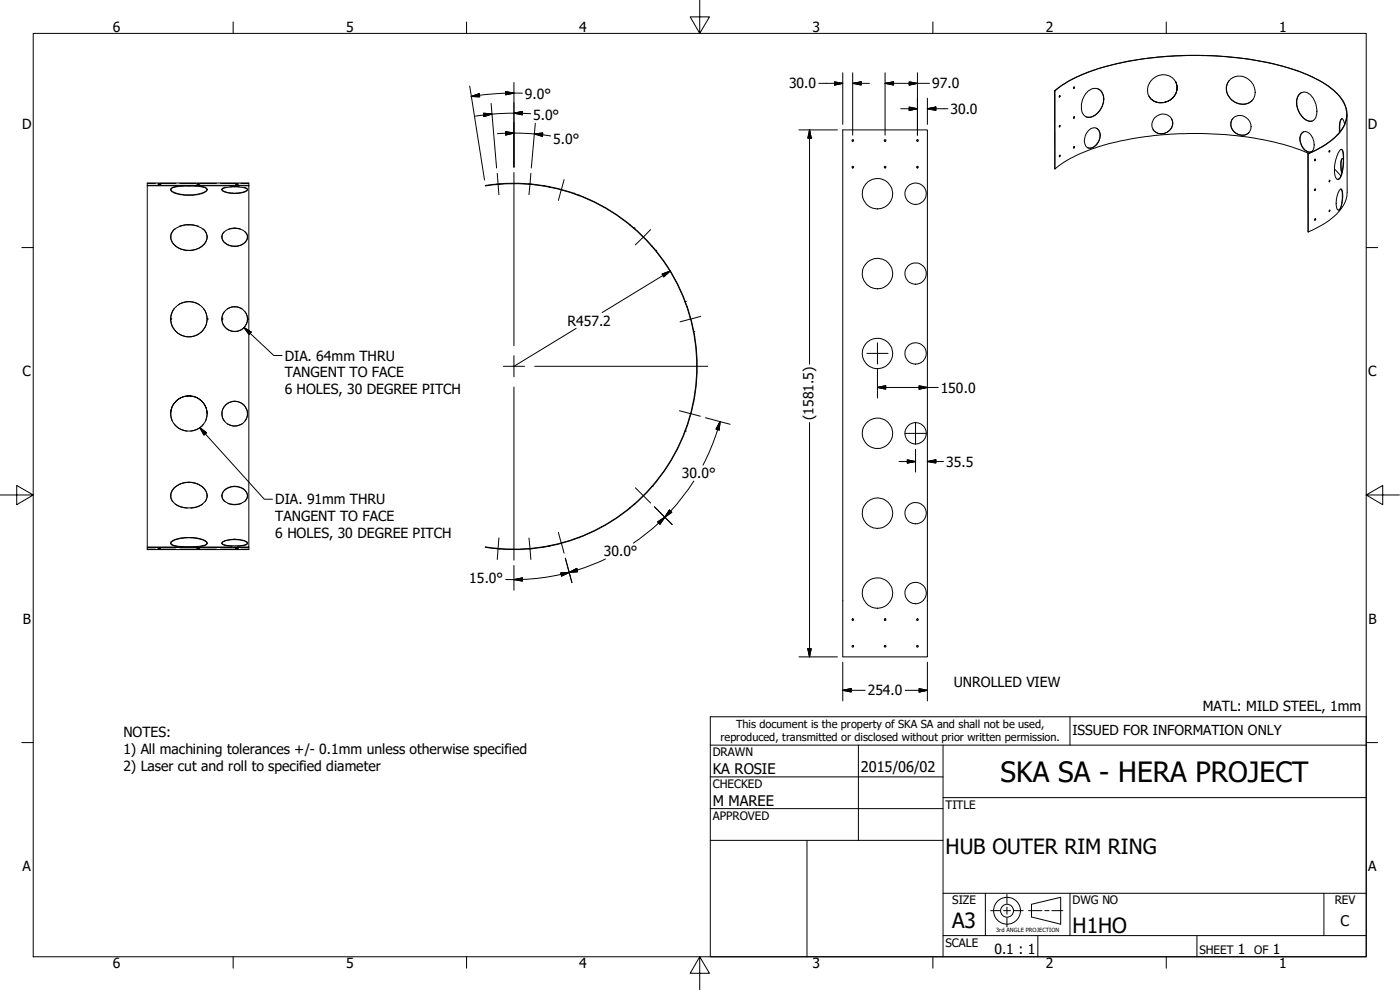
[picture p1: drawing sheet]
<svg xmlns="http://www.w3.org/2000/svg" width="420mm" height="297mm" viewBox="0 0 420 297" stroke-linecap="round" stroke-linejoin="round" font-family="sans-serif">
<!-- layer: Visible (ANSI) -->
<g fill="none" stroke="#000" stroke-width=".3">
<path d="M252.9 39h25.4v158.1h-25.4zM316.5 27.2a45.3 45.3 0 0 1 18.6-8.1 108.3 108.3 0 0 1 52 1.4 31.6 31.6 0 0 1 15 8.5 8 8 0 0 1-1 11.8l-.5 .5a27 27 0 0 1-8 4.9M316.5 27.2l.1 .1M316.5 27.2l.1 23.5M316.6 27.3a42.5 42.5 0 0 1 18.5-8.1 107.2 107.2 0 0 1 52.9 1.6 30.9 30.9 0 0 1 14.1 8.2 7.9 7.9 0 0 1-.7 11.3 25.2 25.2 0 0 1-8.9 5.9M316.6 27.3v23.4M317.9 37.7h.2l-.1 .4zM317.9 28.8h.2l-.1 .3zM318 37.6l-.1 .5M318 28.7l-.1 .4M322.3 35l-.1 .5M322.3 26.1l-.1 .4"/>
<path d="M326.5 27.4a2.78 2.78 0 0 1 3.2-.7 2.78 2.78 0 0 1 1.6 3 5.4 5.4 0 0 1-4.8 5.5 3.1 3.1 0 0 1-2-3.7 6.5 6.5 0 0 1 2-4.1zM326.6 39.2a1.98 1.98 0 0 1 2.5-.7 1.98 1.98 0 0 1 1.1 2.4 3.6 3.6 0 0 1-3.6 3.5 3.1 3.1 0 0 1-.5-4.5zM329 38.5a3.2 3.2 0 0 1-.1 5 2.26 2.26 0 0 1-2.4 .9M329.5 26.7a4 4 0 0 1 1 5.8 4.2 4.2 0 0 1-4.6 2.5M346.6 35.3a2.94 2.94 0 0 1 4.1-.5 2.94 2.94 0 0 1 .5 4.1 3 3 0 0 1-3.2 1.2 3 3 0 0 1-2.3-2.6l.1-.9zM351.6 35.7a3.2 3.2 0 0 1-1.4 4 3.2 3.2 0 0 1-4.2-.9M352.8 24.5a4.6 4.6 0 0 1-2.2 5.9 4.6 4.6 0 0 1-6-1.9 4.6 4.6 0 0 1 2.5-5.6 4.6 4.6 0 0 1 5.8 1.9 4.6 4.6 0 0 1-2.1 5.4 4.6 4.6 0 0 1-5.8-1l-.1-.3M368.9 24.2a4.6 4.6 0 0 0 4 7 3.8 3.8 0 0 0 3-1.2M369.2 23.9a4.6 4.6 0 0 1 6 .3 4.6 4.6 0 0 1 .5 6 4.7 4.7 0 0 1-5.6 .1 4.7 4.7 0 0 1-1.7-5.4zM370 35.6a3.2 3.2 0 0 0 .7 4.2 3.2 3.2 0 0 0 4.2-.1M370.3 35.3a3.2 3.2 0 0 1 4.2 .4 3.2 3.2 0 0 1 .1 4.3 3.2 3.2 0 0 1-4.3-.4 3.2 3.2 0 0 1 0-4.3zM390 28.2a2.67 2.67 0 0 1 4.1 1.2l.2 .4a5.5 5.5 0 0 1 0 6.2 2.82 2.82 0 0 1-3.8-1.4 5.3 5.3 0 0 1-.5-6.4z"/>
<path d="M390.8 27.7a3.8 3.8 0 0 0-1.2 5.2l.5 1.1a3.9 3.9 0 0 0 3.7 2.3M391.3 39.5a3.1 3.1 0 0 0-.4 4.6l.9 1 1 .5h.6M402.8 35.6l-.7 1.3v2.7M403.5 37.3l-.2-.9a.57 .57 0 0 0-.6-.8 .57 .57 0 0 0-.5 .8l-.2 1.4v1.9M404.2 34.3l.1 23.4a11.2 11.2 0 0 1-5.5 8.5l-2.1 1.3-4.1 2.1M44.2 55.7h30.5v108.4h-30.5M44.2 55.6h30.5M47.5 55.2h.6zM51.2 56.9l.3 .4 .9 .5 3 .7h2.6l2.5-.5a2.35 2.35 0 0 0 1.7-1.1M51.3 56.7l.7-.5 2.1-.3 4.2-.1 1.6 .2a2.18 2.18 0 0 1 2.3 .9v.1a5.9 5.9 0 0 1-4.7 1.6h-1.9l-1.9-.3a2.39 2.39 0 0 1-2.5-1.5zM59.2 55.2h.6zM66.6 56.9a6.2 6.2 0 0 0 5.3 .9l1.6-.3 .8-.6"/>
<path d="M66.7 56.6a10.7 10.7 0 0 1 7.5 .2l.1 .1a6.3 6.3 0 0 1-5.3 1.1l-1.5-.4a.7 .7 0 0 1-.7-.2 .7 .7 0 0 1-.1-.8zM70.8 55.2h.6zM74.7 55.7v-.8h-30.5v110h30.5v-.8M145.7 55.6v.2a54.8 54.8 0 0 1 63.4 54.1 54.8 54.8 0 0 1-63.4 54.2M145.7 55.7a55 55 0 0 1 63.5 54.2 55 55 0 0 1-63.5 54.3M318 46.6l-.1 .4M318 46.6l.1 .3-.2 .1zM322.4 43.9l-.2 .5M390.5 40.2a1.8 1.8 0 0 1 1.8-.7 1.8 1.8 0 0 1 1.3 1.4 3.9 3.9 0 0 1 .1 4.6 2.71 2.71 0 0 1-3.3-2.3l-.2-.6a3 3 0 0 1 .3-2.4zM392.5 46.2h.1M392.5 46.2l.1 23.4M392.6 46.2v23.4"/>
<path d="M392.8 46a90.2 90.2 0 0 0-37.3-5.9 85.8 85.8 0 0 0-31.7 6.2l-4 2.1-3.2 2.3M394.5 56.8l.3-.1v.2l-.2 .3zM394.7 47.7l-.2 .5M394.7 56.7l-.2 .4M399 54.1l-.1 .4M399 54.1v.5zM399 45.1l-.1 .5M399 45.1l.1 .3-.2 .2zM400.5 50.7l1.9 2.1M402.1 56.9a.46 .46 0 0 1 .6-.1 .46 .46 0 0 1 .1 .7l.2 .7a7.9 7.9 0 0 1-1.1 4.8h-.3a4.3 4.3 0 0 1-.3-4.1zM402.1 45.1a.55 .55 0 0 1 .7-.2 .55 .55 0 0 1 .3 .7l.1 3.5-.5 3.3a1.32 1.32 0 0 1-1.4 1.4 6.4 6.4 0 0 1-.5-5.6l.7-2.1zM402.4 56.7a7.6 7.6 0 0 1 .1 5l-.5 1.2-.4 .1"/>
<path d="M402.5 44.8a3.1 3.1 0 0 1 .7 2.6l-.2 2.8-.3 1.9a2.03 2.03 0 0 1-1.3 1.7M402.9 47.5l-.4 1.4 .2 3M403.2 47.8l-.2-.3a1.86 1.86 0 0 0-.6 2.2l.3 2.4M51.2 71.1a5.1 5.1 0 0 0 6.3 3.9 4.8 4.8 0 0 0 4.7-3.9M52.1 69a7.4 7.4 0 0 1 9.4 .3 3.5 3.5 0 0 1-2.2 5.4 6 6 0 0 1-8-2.8 2.92 2.92 0 0 1 .8-2.9zM66.6 71.1a3.9 3.9 0 0 0 5.7 2.4 3 3 0 0 0 2-2.4M67.2 69.6a4.7 4.7 0 0 1 6.9 .7 2.92 2.92 0 0 1-2.9 3.6 3.9 3.9 0 0 1-4.6-2.5l.1-1.1zM394.7 65.6l-.1 .5M399 63l-.1 .5M399 63l.1 .4-.2 .1zM51.2 95.7a5.5 5.5 0 0 0 5.5 5.3 5.5 5.5 0 0 0 5.5-5.3M52.6 92.2a5.4 5.4 0 0 1 7.1-.8 5.4 5.4 0 0 1 1.8 6.8 5.4 5.4 0 0 1-7.6 2.1 5.4 5.4 0 0 1-1.6-7.7z"/>
<path d="M66.6 95.7a3.8 3.8 0 0 0 3.9 3.7 3.8 3.8 0 0 0 3.8-3.7M51.2 124.1a5.4 5.4 0 0 1 7.5-4.9 5.4 5.4 0 0 1 1.7 8.8 5.4 5.4 0 0 1-7.1 .2 5.4 5.4 0 0 1-1.2-7.1 5.5 5.5 0 0 1 6.1-2.1 5.5 5.5 0 0 1 4 5.1M66.6 124.1a3.8 3.8 0 0 1 3.9-3.7 3.8 3.8 0 0 1 3.8 3.7M51.2 148.8a5.2 5.2 0 0 1 6-4 4.9 4.9 0 0 1 5 4M52.1 146.5a6.3 6.3 0 0 1 9.8 1.1 3.5 3.5 0 0 1-2.8 4.5 6.9 6.9 0 0 1-7.5-1.9 3.1 3.1 0 0 1 .5-3.7zM66.6 148.8a3.9 3.9 0 0 1 5.7-2.4 3 3 0 0 1 2 2.4M67.5 146.9a4.4 4.4 0 0 1 6.7 1.3 2.96 2.96 0 0 1-3.4 3.1 3.7 3.7 0 0 1-4.2-2.3 2.24 2.24 0 0 1 .9-2.1zM44.2 164.3h30.5M47.5 164.7h.6zM51.2 163l.3-.5 .9-.5 3-.6h2.6l2.5 .5a2.35 2.35 0 0 1 1.7 1.1M51.3 162.6l.8-.6 1.3-.4 2-.3h2.6l2.2 .4a1.91 1.91 0 0 1 1.9 1.4l-.6 .5-2.4 .4-5.9-.1a2.26 2.26 0 0 1-2-.9zM59.2 164.7h.6z"/>
<path d="M66.6 163a5.6 5.6 0 0 1 4.9-1l1.8 .3 1 .7M66.7 162.6a8.3 8.3 0 0 1 7.5 .1 .86 .86 0 0 1-1 .9 11.6 11.6 0 0 1-6.5-.5zM70.8 164.7h.6zM145.7 164.1v.2M278.3 180.2v.1"/>
<circle cx="322.3" cy="35.3" r=".19"/>
<circle cx="322.3" cy="26.4" r=".19"/>
<circle cx="255.9" cy="50.2" r=".26"/>
<circle cx="256" cy="42.2" r=".25"/>
<circle cx="263.3" cy="58.1" r="4.6"/>
<circle cx="265.6" cy="42.1" r=".26"/>
<circle cx="265.7" cy="50.2" r=".26"/>
<circle cx="274.8" cy="58.1" r="3.2"/>
<circle cx="275.3" cy="50.2" r=".24"/>
<circle cx="275.3" cy="42.1" r=".26"/>
<circle cx="322.3" cy="44.2" r=".22"/>
<circle cx="394.6" cy="48" r=".2"/>
<circle cx="394.7" cy="65.9" r=".21"/>
<circle cx="70.4" cy="95.8" r="3.8"/>
<circle cx="263.3" cy="82.1" r="4.6"/>
<circle cx="274.8" cy="82.1" r="3.2"/>
<circle cx="263.3" cy="106" r="4.6"/>
<circle cx="274.8" cy="106.1" r="3.2"/>
<circle cx="70.4" cy="124.1" r="3.8"/>
<circle cx="263.3" cy="130" r="4.6"/>
<circle cx="274.8" cy="130" r="3.2"/>
<circle cx="263.3" cy="154" r="4.6"/>
<circle cx="274.8" cy="154" r="3.2"/>
<circle cx="263.3" cy="177.9" r="4.6"/>
<circle cx="274.8" cy="177.9" r="3.2"/>
<circle cx="255.9" cy="193.9" r=".25"/>
<circle cx="255.9" cy="185.9" r=".26"/>
<circle cx="265.6" cy="193.9" r=".25"/>
<circle cx="265.7" cy="185.9" r=".26"/>
<circle cx="275.3" cy="193.9" r=".26"/>
<circle cx="275.3" cy="185.9" r=".24"/>
</g>
<!-- layer: Hidden (ANSI) -->
<g fill="none" stroke="#000" stroke-width=".3">
<path d="M44.2 55h2.5M47.5 55.2h.1M47.5 55.2v.1M47.6 55.3h.4M47.6 55.2h.4M47.6 55.1h.4M47.9 55h4.9M48.1 55.2h.1M48.1 55.2v.1M51.2 56.8v.1M53.2 55.9h-.1a1.87 1.87 0 0 0-1.9 1M54 55h4.9"/>
<path d="M54.4 55.7h4.7M59.2 55.2h.1M59.2 55.2v.1M59.2 55.3h.4M59.2 55.2h.4M59.2 55.1h.4M59.8 55.2h.1M59.8 55.2v.1M60.1 55h4.9M60.2 55.9a2.05 2.05 0 0 1 2 1M62.2 56.8v.1M66.2 55h4.9"/>
<path d="M66.6 56.8v.1M67.7 56.2h-.1a.91 .91 0 0 0-1 .7M69 56h2.8M70.8 55.2h.1M70.8 55.2v.1M70.9 55.3h.4M70.9 55.2h.4M70.9 55.1h.4M71.4 55.2h.1M71.4 55.2v.1M72.3 55h2.4M73.2 56.2l1 .4 .1 .3"/>
<path d="M74.3 56.8v.1M149.2 55.2v.1M149.8 55.2h.1M149.8 55.1v.1M158.7 55.2h.1M158.7 55.1v.1M159.4 55.2l-.1 .1M163.1 55.7h.1M163.1 55.7v.1M164.7 56.1h.1M164.7 55.9v.1M172.1 58h.1"/>
<path d="M172.1 58v.1M173.7 58.6h.1M173.7 58.5h.1M52.6 68.6l-1.2 1.4-.2 1M53.8 67.9a8.3 8.3 0 0 1 5.8 0M60.8 68.6l1 1 .4 1.4M67.2 69.6l-.5 .7-.1 .7M68.7 68.7l1.3-.3 2.1 .3M73.6 69.6l.5 .7 .2 .7M189.1 67.4l-.1 .1M190.2 68.5h.1M190.3 68.4h.1"/>
<path d="M195.8 73.8l-.1 .2M196.7 75.2h.1M196.8 75.1h.1M51.2 95.7h.1M52.3 92.6l-.9 1.6-.2 1.5M53.5 91.4a5.8 5.8 0 0 1 6.4 0M61.1 92.6l.7 1.4 .4 1.7M62.2 95.7h.1M66.6 95.7h.1M67.4 93.5l-.5 .8-.3 1.4M68.2 92.7l.1-.1a3.9 3.9 0 0 1 4.3 .1M73.5 93.5l.7 1.5 .1 .7"/>
<path d="M74.3 95.7h.1M205.5 90.5h.1M205.7 90.5h.1M206.2 92l-.1 .1M208.1 99.5h.1M208.2 99.4h.1M208.4 118.8h.1M208.5 101l-.1 .1M51.2 124.1l.5 2.2M51.2 124.1h.1M52.3 127.2a5 5 0 0 0 3.8 2.1M61.1 127.2a5.4 5.4 0 0 1-3.8 2.1"/>
<path d="M62.2 124.1l-.5 2.2M62.2 124.1h.1M66.6 124.1l.3 1.5 .5 .8M66.6 124.1h.1M68.2 127.2h.1a4.3 4.3 0 0 0 4.3 0M74.3 124.1l-.3 1.5-.5 .8M74.3 124.1h.1M205.5 129.3h.1M205.7 129.3h.1M206.1 127.8h.1M208.1 120.4h.1M208.2 120.4h.1"/>
<path d="M51.2 148.8l.2 .9 .5 .8M51.2 148.7v.1M52.6 151.2a6.1 6.1 0 0 0 3.6 1.2M60.8 151.2a6.1 6.1 0 0 1-3.6 1.2M62.2 148.8l-.7 1.7M62.2 148.7v.1M66.6 148.8a2.29 2.29 0 0 0 .9 1.7M66.6 148.7v.1M68.4 151.1l1.6 .3 2.5-.3M74.3 148.8l-.4 1.2-.6 .5M74.3 148.7v.1M189 152.4h.1"/>
<path d="M190.2 151.4h.1M190.3 151.4h.1M195.7 145.9h.1M195.7 146h.1M196.7 144.6v.1M196.8 144.7v.1M44.2 164.8h2.5M47.5 164.7h.1M47.5 164.6v.1M47.6 164.7h.4M47.6 164.6h.4M47.9 164.8h4.9"/>
<path d="M48.1 164.7h.1M48.1 164.6v.1M51.2 163.1v-.1a1.77 1.77 0 0 0 2 .9M54 164.8h4.9M54.4 164.1h4.7M59.2 164.7h.1M59.2 164.6v.1M59.2 164.7h.4M59.2 164.6h.4M59.8 164.7h.1M59.8 164.6v.1M60.1 164.8h4.9"/>
<path d="M62.2 163.1v-.1a1.77 1.77 0 0 1-2 .9M66.2 164.8h4.9M66.6 163.1v-.1a2.35 2.35 0 0 0 2.3 .8l.7 .1M70.8 164.7h.1M70.8 164.6v.1M70.9 164.7h.4M70.9 164.6h.4M71.4 164.7h.1M71.4 164.6v.1M72.3 164.8h2.4M74.3 163.1l-.8 .5-2.3 .3M149.2 164.6h.1"/>
<path d="M149.2 164.6v.1M149.8 164.7h.1M149.8 164.6h.1M158.7 164.7h.1M158.7 164.6h.1M159.3 164.6h.1M159.3 164.6l.1 .1M163.1 164.1v.1M164.7 163.9h.1M164.7 163.8h.1M172.1 161.8v.1M173.7 161.3h.1"/>
</g>
<!-- layer: Border (ANSI) -->
<g fill="none" stroke="#000" stroke-width=".3">
<path d="M10 10h400v277.1h-400zM70 6.6v3.4M140 6.6v3.4M210 0v10l-2.9-4.9h5.8l-2.9 4.9M280 6.6v3.4M350 6.6v3.4M6.5 74.3h3.5M410 74.3h3.4M0 148.5h10l-5-2.8v5.7l5-2.9M410 148.5l5 2.9v-5.7l-5 2.8h10M6.5 222.8h3.5M410 222.8h3.4"/>
<path d="M70 287.1v3.4M140 287.1v3.4M210 287.1l2.9 4.9h-5.8l2.9-4.9v9.9M280 287.1v3.4M350 287.1v3.4"/>
</g>
<!-- layer: Title (ANSI) -->
<g fill="none" stroke="#000" stroke-width=".3">
<path d="M213.2 215.1h196.8v72h-196.8zM321.1 215.1v8.5M213.2 233.1h69.8M213.2 223.6h196.8M257.6 223.6v28.5M283 239.3h127M283 223.6v63.5M213.2 242.6h69.8M213.2 252.1h69.8M242.2 252.1v35M283 268h127M295.7 268v12.7"/>
<path d="M321.1 268v12.7M397.3 268v12.7M283 280.7h127M311.5 280.7v6.4M359.2 280.7v6.4"/>
</g>
<!-- layer: Center Mark (ANSI) -->
<path d="M154.2 51.7v52M154.2 106.7v3.2h-3.1M154.2 116.1v52M157.4 109.9h-3.2v3.2M160.5 109.9h51.9M260.2 106h6.3M263.3 102.9v6.3M271.6 130h6.3M274.8 126.9v6.3" fill="none" stroke="#000" stroke-width=".3"/>
<!-- layer: Centerline (ANSI) -->
<path d="M149.2 52l.5 6.4M159.3 52l-.6 6.4M169.3 53.9l-1.7 6.2M195.3 68.9l-4.6 4.6M210.3 94.9l-6.2 1.7M203.9 123.2l6.3 1.7M167.6 159.8l1.7 6.2M190.7 146.4l4.6 4.5M149.7 161.4l-.5 6.5M158.7 161.4l.6 6.5" fill="none" stroke="#000" stroke-width=".3"/>
<!-- layer: Dimension (ANSI) -->
<g fill="none" stroke="#000" stroke-width=".3">
<path d="M141 25.8l4.4 28.2M141.4 28.9l2.4-.8 .2 1zM145.1 34l2.5 .2-2.4 .8zM145.2 34.5l-2.5 .3M147.4 31l1.6 19.4M151.8 27.5l2.4 .4-2.4 .5zM151.8 39.5l2.4 .4-2.4 .6zM154.2 34l2.6-.5v1zM154.2 24.8v25.4M156.8 28l-7.6 .1-7.8 .8M159.3 34.1l-6.7-.1-7.4 .5M160.7 37l-1.3 13.4"/>
<path d="M239.8 39h11.5M243 39l.5 2.5h-1.1zM243 39v70.3M245.7 25h7.2M250.4 24.6l2.5 .4-2.5 .5zM252.9 21.8v15.5M255.9 25l2.5-.4v.9zM255.9 25h5M255.9 21.8v18.8M265.6 25l2.6-.4v.9zM265.6 25h13.4M265.6 21.8v18.8"/>
<path d="M270.3 32.6h5M272.9 32.1l2.4 .5-2.4 .5zM272.9 24.6l2.4 .4-2.4 .5zM275.3 21.8v18.8M278.3 32.6l2.6-.5v1zM278.3 32.6h6.2M278.3 29.4v7.9M149.3 40.1l5.7-.2 5.4 .3M160.3 40.2l2.6-.3-.1 1zM160.3 40.2l5 .6M172.9 98.5l-18.7 11.4M198.7 82.2l2.4-.9-1.9 1.7z"/>
<path d="M201.1 81.3l-20.4 12.5M263.3 116.3l2.5-.6v1.1zM263.3 116.3h18.3M263.3 110.8v8.6M275.8 115.7l2.5 .6-2.5 .5zM211.7 125.3l7.4 2M216.1 126.5l-.3 2.5-.9-.2zM216.1 126.5l-2.1 6.4-3 6.6M243 126.8v70.3M269.8 138.5h5M272.3 138l2.5 .5-2.5 .4zM274.8 134.8v6.9"/>
<path d="M278.3 138.5l2.6-.5v.9zM278.3 138.5h4.8M196.4 152.1l5.3 5.3M197.4 156.6l2.1-1.4-1.4 2.1zM197.7 156.9l-3.7 3.2-3.9 2.9M200.9 153l.7 .7-2.1 1.5zM201.2 153.4l-3.5 3.5M208.2 144.3l-3.6 5.1-3.4 4M154.2 173.9l2.6-.5v1zM154.2 169.7v7.4M156.8 173.8l-5 .1M168.3 171.9l2.5-.1-2.3 1z"/>
<path d="M168.4 172.3l-6.3 1.1-5.3 .5M169.7 167.5l1.9 7.3M170.8 171.8l2.3-1.3 .3 1.1zM181.7 167.7l-6.7 2.8-6.6 1.8M239.8 197.1h11.5M242.4 194.6h1.1l-.5 2.5zM252.9 198.7v11.6M278.3 198.7v11.6M252.9 207.1l2.6-.5v1zM252.9 207.1h6.8M271.7 207.1h6.6M275.8 206.6l2.5 .5-2.5 .5z"/>
</g>
<g fill="#000" stroke="#000" stroke-width=".3">
<path d="M141.4 28.9l2.4-.8zM141.4 28.9l2.4-.8 .2 1zM145.2 35l2.4-.8zM145.1 34l2.5 .2-2.4 .8zM151.8 28.4l2.4-.5zM151.8 27.5l2.4 .4-2.4 .5zM154.2 34l2.6-.5zM154.2 34l2.6-.5v1zM160.3 40.2l2.6-.3zM160.3 40.2l2.6-.3-.1 1zM250.4 25.5l2.5-.5zM250.4 24.6l2.5 .4-2.5 .5z"/>
<path d="M255.9 25l2.5-.4zM255.9 25l2.5-.4v.9zM265.6 25l2.6-.4zM265.6 25l2.6-.4v.9zM272.9 33.1l2.4-.5zM272.9 32.1l2.4 .5-2.4 .5zM272.9 25.5l2.4-.5zM272.9 24.6l2.4 .4-2.4 .5zM278.3 32.6l2.6-.5zM278.3 32.6l2.6-.5v1zM151.8 40.5l2.4-.6zM151.8 39.5l2.4 .4-2.4 .6z"/>
<path d="M243 39l.5 2.5zM243 39l.5 2.5h-1.1zM199.2 83l1.9-1.7zM198.7 82.2l2.4-.9-1.9 1.7zM263.3 116.3l2.5-.6zM263.3 116.3l2.5-.6v1.1zM275.8 116.8l2.5-.5zM275.8 115.7l2.5 .6-2.5 .5zM216.1 126.5l-.3 2.5zM216.1 126.5l-.3 2.5-.9-.2zM272.3 138.9l2.5-.4zM272.3 138l2.5 .5-2.5 .4z"/>
<path d="M278.3 138.5l2.6-.5zM278.3 138.5l2.6-.5v.9zM199.5 155.2l-1.4 2.1zM197.4 156.6l2.1-1.4-1.4 2.1zM200.9 153l-1.4 2.2zM200.9 153l.7 .7-2.1 1.5zM154.2 173.9l2.6-.5zM154.2 173.9l2.6-.5v1zM168.5 172.8l2.3-1zM168.3 171.9l2.5-.1-2.3 1zM170.8 171.8l2.3-1.3zM170.8 171.8l2.3-1.3 .3 1.1z"/>
<path d="M242.4 194.6l.6 2.5zM242.4 194.6h1.1l-.5 2.5zM252.9 207.1l2.6-.5zM252.9 207.1l2.6-.5v1zM275.8 207.6l2.5-.5zM275.8 206.6l2.5 .5-2.5 .5z"/>
</g>
<!-- layer: Symbol (ANSI) -->
<path d="M73.2 98.3l2.2 1.3-.7 .8zM73.2 98.3l9 8.4h2.4M59.9 128.3l2.1 1.5-.8 .7zM59.9 128.3l19.4 21.5h2.5" fill="none" stroke="#000" stroke-width=".3"/>
<path d="M73.2 98.3l2.2 1.3zM73.2 98.3l2.2 1.3-.7 .8zM59.9 128.3l2.1 1.5zM59.9 128.3l2.1 1.5-.8 .7z" fill="#000" stroke="#000" stroke-width=".3"/>
<!-- layer: Sketch Geometry (ANSI) -->
<g fill="none" stroke="#000" stroke-width=".3">
<path d="M297.3 273.2h2.8M301.2 273.2h2.1M302.2 268.3v2.8M302.2 272.1v2.2M302.2 275.4v2.7M304.4 273.2h2.7M308.7 273.2h4M309.6 271.3l8.7-2.1v8.1l-8.7-2.2zM313.6 273.2h1.2M315.7 273.2h3.3"/>
<circle cx="302.2" cy="273.3" r="4"/>
<circle cx="302.2" cy="273.3" r="1.94"/>
</g>
<text font-size="8.4" x="300.3" y="234.5">SKA SA - HERA PROJECT</text>
<g font-size="6.3">
<text x="283.8" y="256.1">HUB OUTER RIM RING</text>
<text x="285.8" y="278.6">A3</text>
<text x="321.9" y="279.8">H1HO</text>
</g>
<g font-size="4.4">
<text x="213.9" y="232.2">KA ROSIE</text>
<text x="258.4" y="231.6">2015/06/02</text>
<text x="213.9" y="241.9">M MAREE</text>
<text x="402.3" y="277.9">C</text>
</g>
<g font-size="4.2">
<text x="33.8" y="9.6">6</text>
<text x="103.9" y="9.6">5</text>
<text x="173.9" y="9.6">4</text>
<text x="243.8" y="9.6">3</text>
<text x="313.9" y="9.6">2</text>
<text x="383.9" y="9.6">1</text>
<text x="157.5" y="29.8">9.0°</text>
<text x="236.8" y="26.5">30.0</text>
<text x="279.8" y="26.5">97.0</text>
<text x="285.2" y="34.1">30.0</text>
<text x="6.7" y="38.7">D</text>
<text x="160" y="36.1">5.0°</text>
<text x="410.5" y="38.7">D</text>
<text x="166.1" y="43.2">5.0°</text>
<text x="170.3" y="97.7">R457.2</text>
<text x="6.8" y="113">C</text>
<text x="85.5" y="108.2">DIA. 64mm THRU</text>
<text x="85.5" y="113.2">TANGENT TO FACE</text>
<text x="410.7" y="113">C</text>
<text x="85.5" y="118.2">6 HOLES, 30 DEGREE PITCH</text>
<text x="282.3" y="117.8">150.0</text>
<text x="244.1" y="126" transform="rotate(-90 244.1 126)">(1581.5)</text>
<text x="204.7" y="143.4">30.0°</text>
<text x="284" y="140">35.5</text>
<text x="82.6" y="151.3">DIA. 91mm THRU</text>
<text x="82.6" y="156.3">TANGENT TO FACE</text>
<text x="82.6" y="161.3">6 HOLES, 30 DEGREE PITCH</text>
<text x="181.2" y="166.9">30.0°</text>
<text x="140.8" y="174.9">15.0°</text>
<text x="6.9" y="187.2">B</text>
<text x="410.7" y="187.2">B</text>
<text x="260.4" y="208.6">254.0</text>
<text x="286.3" y="206.2">UNROLLED VIEW</text>
<text x="361" y="213.3">MATL: MILD STEEL, 1mm</text>
<text x="37" y="221.2">NOTES:</text>
<text x="37" y="226.2">1) All machining tolerances +/- 0.1mm unless otherwise specified</text>
<text x="37" y="231.2">2) Laser cut and roll to specified diameter</text>
<text x="6.8" y="261.4">A</text>
<text x="410.7" y="261.4">A</text>
<text x="298.4" y="286.2">0.1 : 1</text>
<text x="371.5" y="286.2">1</text>
<text x="382" y="286.2">1</text>
<text x="33.8" y="290.5">6</text>
<text x="103.9" y="290.5">5</text>
<text x="173.9" y="290.5">4</text>
<text x="243.8" y="290.5">3</text>
<text x="313.9" y="290.5">2</text>
<text x="383.9" y="290.5">1</text>
</g>
<text font-size="4.1" x="321.9" y="220.5">ISSUED FOR INFORMATION ONLY</text>
<g font-size="3.5">
<text x="213.9" y="226.9">DRAWN</text>
<text x="213.9" y="236.4">CHECKED</text>
<text x="213.9" y="245.9">APPROVED</text>
<text x="283.8" y="242.6">TITLE</text>
<text x="285.8" y="271.3">SIZE</text>
<text x="321.9" y="271.3">DWG NO</text>
<text x="400.6" y="271.3">REV</text>
<text x="283.8" y="284">SCALE</text>
<text x="360" y="286.2">SHEET</text>
<text x="376.4" y="286.2">OF</text>
</g>
<g font-size="3.3">
<text x="220.9" y="218.4">This document is the property of SKA SA and shall not be used,</text>
<text x="216.3" y="222.4">reproduced, transmitted or disclosed without prior written permission.</text>
</g>
<text font-size="1.7" x="299" y="279.6">3rd ANGLE PROJECTION</text>
</svg>
